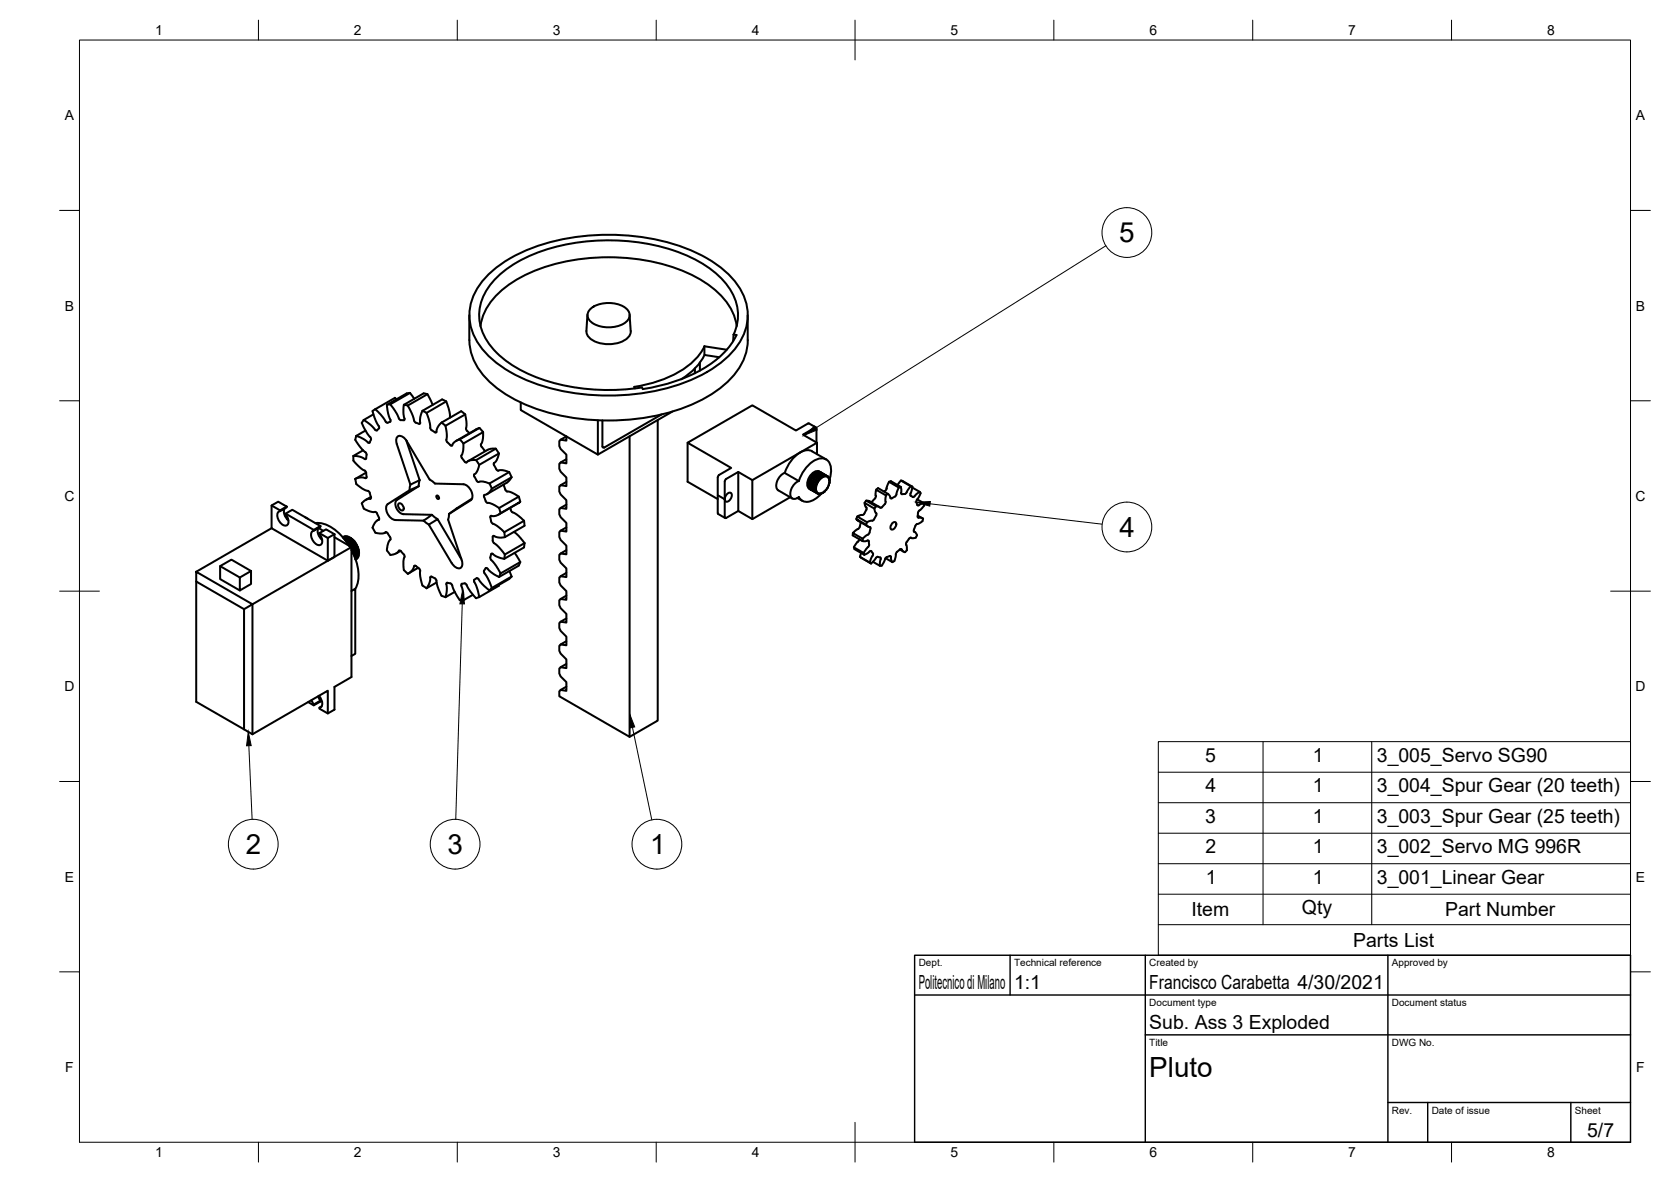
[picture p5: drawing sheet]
<svg xmlns="http://www.w3.org/2000/svg" width="420mm" height="297mm" viewBox="0 0 420 297" stroke-linecap="round" stroke-linejoin="round" font-family="sans-serif">
<!-- layer: Visible -->
<g fill="none" stroke="#000" stroke-width=".51">
<path d="M118 79.2v6.3M123 68.8a40.1 40.1 0 0 1 22.7-9.4 53.6 53.6 0 0 1 32.1 5.5 19.5 19.5 0 0 1 9.8 11.2 13 13 0 0 1-3.3 12.1 33.4 33.4 0 0 1-17 9.4 56.4 56.4 0 0 1-37.1-3.1 22.1 22.1 0 0 1-11.3-10.7 12.7 12.7 0 0 1 2.8-13.6zM147.7 79.1l-.2 4.1a3.7 3.7 0 0 0 3.4 3 7.8 7.8 0 0 0 7.2-1.6l.5-.9v-.5l-.3-4.1M148.6 77.5a7.8 7.8 0 0 1 8.9 0 2.19 2.19 0 0 1 .8 2.2 2.19 2.19 0 0 1-1.5 1.7 8 8 0 0 1-8.2-.5 2.06 2.06 0 0 1 0-3.4zM188 79.2v6.3a15.2 15.2 0 0 1-6.1 11.4 42.5 42.5 0 0 1-23.5 8.5 53.5 53.5 0 0 1-29.2-5.1 21.6 21.6 0 0 1-10.3-10.2l-.8-3.1-.1-1.5M103.1 98.7l1.1 1.5M103.1 98.7l-5 2.9M103.1 98.7l-.9 .2-4.9 2.8M107.5 99.1l1.3 2.7M107.5 99.1l-5 2.8M107.5 99l-1-.1-4.9 2.8M120.8 81.9a15.5 15.5 0 0 1 7-10.3 44.2 44.2 0 0 1 25.2-6.9 44.2 44.2 0 0 1 25.2 6.9 15.5 15.5 0 0 1 7 10.3"/>
<path d="M174.7 92.6v1.2M176 91.1v2M177.1 87v2.2l3.7 .6M177.1 87l5.6 .9M177.1 87a17.7 17.7 0 0 1-9.7 8.1l-4.6 1.5-3.3 .6 .2 .4M177.1 89.2a14.6 14.6 0 0 1-5.8 6.1M184.3 85.7l.1-1.6 .8 .1a22 22 0 0 1-10.9 9.8l-3.3 1.4-3.5 1.1-5.9 1.3M184.5 84.1a11.9 11.9 0 0 0-2.4-13.3 31.9 31.9 0 0 0-16.7-9 52.3 52.3 0 0 0-33.8 3.2 20.8 20.8 0 0 0-10.2 9.6 12.2 12.2 0 0 0 3.4 14 36 36 0 0 0 19.7 8.8 55.5 55.5 0 0 0 16.9 0l.2 .4M88.9 114.6a2.73 2.73 0 0 0 1.4 2.6l.6 .6a1.74 1.74 0 0 1 1.2 2.4l-.2-.1M88.9 114.6l1.8 .2 1.2 .6 .2-.2M89.6 109.5a1.78 1.78 0 0 0 .5 2.2l1.3 1.6a1.33 1.33 0 0 1 .7 1.9M91.3 113.2l-2.4 1.4"/>
<path d="M91.5 105.5l1.6 1.2 1.2 1.3M91.5 105.5a1.41 1.41 0 0 0 .1 2.1l1.5 2.3M91.9 108.2l-2.3 1.3 1.7 .8 1.4 1 .3-.1 .3-.7M92.1 118.8l-2.8 1.6 1.6-.4 1 .2M93.1 109.8l.2 .7M93.9 104.1l-2.4 1.4M94.4 102.8l1.3 1.3 1.1 1.4a.8 .8 0 0 0 .6 .7 .8 .8 0 0 0 .8-.3v-.4M94.4 102.8a.94 .94 0 0 0-.4 1.6l1 2.2a.81 .81 0 0 1 .3 1 .81 .81 0 0 1-.8 .5l-.2-.1M97.3 101.7l.3 2.3 .5 1.5M98.1 101.6l1.6 2.2 .6 1.4M98.1 101.6l-.8 .1M99.7 100.3l-.4-.3-4.9 2.8"/>
<path d="M100.3 105.1a1.03 1.03 0 0 0 1.4 .3v-.2M101.6 101.7l-.2 2.1 .3 1.4M101.6 101.7l.9 .2M102.2 110.7l3.3 10-2.3 1.1-3.4-10.2a1.53 1.53 0 0 1 .5-2 2.08 2.08 0 0 1 2 1.3M102.3 110.9l5.7 9.6 1.4 1 7.1 .2M102.5 101.9l1.5 3.2a1.33 1.33 0 0 0 1.4 1.4M106.2 103.2l-.5 1.7-.1 1.5-.2 .1M106.2 103.2l1.1 .5M108.5 108.1l1 .6 .2-.2M111 106.2l1 .8M111 106.2l-1 1.2-.3 1.1M111.2 100.4l-5 2.8"/>
<path d="M111.2 100.4l1 .5M112 107l.3 3a1.21 1.21 0 0 0 .8 1.7l.5 .3 .6-.8 1.4-.8M112.2 100.9l-4.9 2.9 .7 2.4 .2 1.5 .3 .4M112.2 100.9l.8 2.5 .2 1.5M115.6 110.4l.9 1M116.5 111.4l-.1 2-.4 1.1M116.5 111.4l5-2.8-.1 1.7-.2 1a.87 .87 0 0 0 .2 1.4l.6 .7M117 104.1l.3 2.2-.1 1.4M117 104.1l-5 2.9M117 104.1l-1-.8-5 2.9M117.2 107.6l.2 .7M117.4 108.3l.6 .6"/>
<path d="M119.3 119.2v.6M119.3 119.8l.4 .7a.65 .65 0 0 0 .4 .6 .65 .65 0 0 0 .7-.1l1.3 .1 1 .4M119.7 115.6l.8 1.2M120.5 107.6l-5.8 3.2M120.5 107.6l-4.9 2.8M120.6 107.5l.9 1.1M124.7 112.8l-5 2.8-1.5 .1-1 .6-1.1-1.2-.1-.6M124.7 112.8h-1.2l-.8 .2-5.1 2.9M124.7 112.8l.8 1.2M128 118.6l-1.5-.4h-.9a.62 .62 0 0 1-.9-.5l-.3-.5a.6 .6 0 0 1-.3-.6 .6 .6 0 0 1 .5-.5l.6-1.1 .2-1-4.9 2.8-.5 1.7-.7 .7M128 118.6l-4.9 2.9M128 118.6l.6 1.3"/>
<path d="M128.6 119.9l-4.9 2.9-.9 1.1-1.1 .5 .4 1.5M128.6 119.9l-1.1 1.4-5.1 2.9M130.9 101.2v1.8l19.4 11.2M142.4 115.4l-1.4 .8M158.3 109.6v75.6l-17.7-10.2v-1.3l.4-.3 1.4 .2v-2.2l-1.4-1.4-.4-.7v-1.3l.4-.3 1.4 .2v-2.2l-1.4-1.4-.4-.8v-1.2l.4-.3 1.4 .2v-2.2l-1.4-1.5-.4-.7v-1.2l.4-.4 1.4 .2v-2.1l-1.4-1.5-.4-.7v-1.2l.4-.4 1.4 .2v-2.1l-1.4-1.5-.4-.7v-1.3l.4-.3 1.4 .2v-2.2l-1.4-1.4-.4-.7v-1.3l.4-.3 1.4 .2v-2.2l-1.4-1.4-.4-.8v-1.2l.4-.3 1.4 .2v-2.2l-1.4-1.4-.4-.8v-1.2l.4-.4 1.4 .3v-2.2l-1.4-1.4-.4-.8v-1.2l.4-.4 1.4 .3v-2.2l-1.4-1.5-.4-.7v-1.2l.4-.4 1.4 .2v-2.2l-1.4-1.4-.4-.7v-1.2l.4-.4 1.4 .2v-1l-1.4 .8M165.4 105.5v75.6l-7.1 4.1M166.3 104.2l-14.6 8.3-.2-.3v-6.6M169.1 103.4l-18.8 10.8v-8.6M172.9 111.3v9.8l7.6 4.3M180.8 119.3l-.3 .7v8.9l.1 .3 1.7 1M185.6 118.6v9.8M197.3 118.9l3.6 2"/>
<path d="M204 119.8l1.8 1M204.1 119.8l.1-.3 1.8 1.1M204.2 119.5l-.2 .3M204.4 119.3l1.8 1.1M204.4 119.3l.2-.2-.1 .3M204.6 119.1l1.8 1M204.8 119l1.8 1M204.9 107.5l-3 1.7 3.5 2.1-16.2 9.4-3.6-2.1-3 1.8-.4 .6M204.9 107.5h.3l.1 .2v3.5M205.1 118.8l1.8 1M205.1 118.8l-.3 .1M205.1 118.8l-.1 .2"/>
<path d="M205.2 107.4l-1.9-1-3.2 1.8-10.9-6.3-16.3 9.4 11 6.3-3.1 1.7M205.4 111.3v2.8M205.5 118.6l-.2 .1 1.8 1M205.5 118.6l1.8 1M205.5 118.6l-.1 .2M205.9 118.6l1.8 1M205.9 118.5l-.2 .1 1.8 1M205.9 118.6v.1M206.1 118.6l1.8 1M206.1 118.6h.2M206.3 118.7l1.8 1M206.3 118.7h.1"/>
<path d="M206.6 120l-.2 .1M206.9 119.8l-.3 .2M207.1 119.7l-.2 .1M207.3 119.6l-.1 .2-.1-.1M207.5 119.6h-.2M207.5 119.6l.1 .2 .3-.2M207.7 115.5l-3.5-2.1a3.7 3.7 0 0 0-4.2 1.2l-1.6 1.9-1.1 2.3a3.4 3.4 0 0 0-1.9 4.2l3.8 2.3M207.9 119.6v.2l.2-.1M208.1 119.7l.1 .3 .3 .1-.1 .2h.1M208.1 119.7l-2.1-1.2a2.21 2.21 0 0 0-2.5 1.4 2.08 2.08 0 0 0 .3 3.1M208.2 119.8l.1 .1M68.3 132.7l-19 11"/>
<path d="M68.3 127l2.1 1.3M70.4 128.3l1.7-1v.2l-1.7 1zM70.4 128.5a1.25 1.25 0 0 0-.5 1.9l.5 .9a1.14 1.14 0 0 0 1 .8 1.14 1.14 0 0 0 1.1-.6l-.1-1.3-.6-.9M71.6 127.8a2.63 2.63 0 0 0 .9 3M71.8 129.3v-.2l1.7-1 7.1 4.1M71.8 129.1l7.1 4.1M72.1 127.3l-2.1-1.2-1.7 .9v5.7l14.1 8.2M72.4 130.4l-.2 .1M76.7 129.9l.7 .5M78.9 133.2l1.7-1v.2l-1.7 1zM78.9 133.4a1.25 1.25 0 0 0-.5 1.9l.5 .9a1.14 1.14 0 0 0 1 .8 1.14 1.14 0 0 0 1.1-.6v-.8l-.7-1.6 1.7-1 2.1 1.2M79.3 131.5a8 8 0 0 1 6.3 2.9l2.2 2.7 1.4-.8"/>
<path d="M80 132.7a2.63 2.63 0 0 0 1 3M80.1 132.7l1.2 .7M80.3 134l2.1 1.2M82.4 135.2l1.7-1v5.8l-1.7 .9zM84.1 135l4.3 2.5-24.9 14.4v32.6M86.7 134.8l-.5 .3 .3-.2M87 136l1.3-.8zM87 134.8l-.1-.1-.6 .4M87.3 134.9l-.1-.2-.8 .5M87.6 135l-.2-.2-.9 .6M87.9 135.1l-.2-.2-1.1 .6M88.2 135.3l-.2-.2-1.2 .6"/>
<path d="M88.3 135.2l.1 .3M88.4 137.5v32.6l-4.3 2.5v5.7l-1.7 1-2.1-1.2v-.3l.5-.2M88.4 138.2a11.8 11.8 0 0 1 1.3 9l-.4 .8M88.4 135.5h.2l-1.4 .8M88.4 135.5l-1.3 .7M88.6 135.5l.1 .2M88.7 135.7h.2l-1.5 .9M88.7 135.7l-1.4 .8M88.9 135.7v.3M88.9 136h.2l-1.5 .9M88.9 136l-1.4 .8M89.1 136l.1 .3"/>
<path d="M89.2 136.3h.2l-1.5 .9M89.3 120.3l.1 .4a2.47 2.47 0 0 0 1.5 2l1.6 .7M89.4 136.6l.2 .1-1.3 .7M89.4 136.6l-1.3 .7M89.4 136.3v.3M89.6 136.9l.2 .1-1.4 .8M89.6 136.9l-1.2 .7M89.6 136.7v.2M89.7 137.2l.3 .2-1.6 .9M89.7 137.2l-1.3 .8M89.8 137l-.1 .2M89.9 137.6l.2 .2-1.5 .8"/>
<path d="M89.9 137.6l-1.4 .8M90 137.4l-.1 .2M90 137.9l.2 .2-1.4 .9M90 137.9l-1.4 .8M90 139.9l.1 .1-.7 .4M90.1 138.3l.2 .2-1.4 .8 1.2-.7M90.1 138.3l-1.3 .7M90.1 137.8l-.1 .1M90.1 139.6l.1 .2-.9 .5M90.1 138.6l.2 .2-1.3 .8M90.1 139.3l.2 .2-1.1 .6M90.1 138.9l.2 .3-1.2 .7"/>
<path d="M90.2 138.1l-.1 .2M90.3 138.5l-.2 .1M92.5 123.4l.5 .5 .3 1.3-.2 .2M93.1 125.4l-1.1 .2-.9 .8a2.2 2.2 0 0 0 2 2.2h1.2M93.2 124.9l-1.3 .7M93.7 132.6l.7 1.3M94.3 128.6l.5 .4M94.4 133.9l1.1 .2 1.1-.1a.55 .55 0 0 1 .6-.2 .55 .55 0 0 1 .4 .4l.5 .8M94.8 129l.4 .8a.57 .57 0 0 1 .1 .6 .57 .57 0 0 1-.5 .4l-.7 .8-.4 1M95.3 130.5l-.4 .3M97 133.7l-.3 .2M97.3 138.3l.4 .6a.94 .94 0 0 0 1.4 .4l.8-.4 .4-.5"/>
<path d="M98.1 135l.1 .6M98.1 135.6l-.5 .8-.3 1.9M100.3 126.5a1.16 1.16 0 0 1 1 1.7 1.16 1.16 0 0 1-1-1.7zM100.3 138.4l.3-.1 .5 .6a1.15 1.15 0 0 1 .4 1.7l-.1 1.4a1.81 1.81 0 0 0 1.2 2.1l.9-.6 .6-1.2M100.7 138.4l-1 .6M103.2 121.8l-.2 1.4M105.3 122.2l-5.5 3.5a2.4 2.4 0 0 0 1.2 3.4l7.6 .3M105.3 122.2l-2.3 1-5.5 3.5a2.61 2.61 0 0 0 .8 3.5l1.1 .5 7.1 .1M105.5 120.7l-.2 1.5M106.5 130.8l1.3 1M108.6 129.4l1.4 1.1M108.6 129.4l-2.1 1.4"/>
<path d="M109.8 124.6l.4 .1 .2 .6-.5-.1zM112.7 130.6l3.4 10.2a1.23 1.23 0 0 1 .2 1.3 1.23 1.23 0 0 1-1.1 .7 2.76 2.76 0 0 1-1.6-1.3l-5.8-9.6 2.2-1.4 5.8 9.7M112.9 129.2l-.2 1.4M116.5 121.7a3 3 0 0 1 2.1 3.7l-5.7 3.8M118.7 125.3l-5.8 3.9M122.1 125.9l.3 .4 1.4 .4 1.7 1M123.1 121.5l.6 1.3M123.5 139.3l-.2 .8M123.5 139.3l.2-.2 1.4 .9 1.7 .4M125.4 129.3l5.4-3.2-5.8 3.4-.8 .2-.8-.1 .1 1.4 .4 .6M125.5 127.6l.4 1.4M126.6 121.8l.1 .2"/>
<path d="M126.7 122l.4 1M126.8 133.7l.1 1.3M126.9 135l-1.4 .1-1.5-.4a1.81 1.81 0 0 0 1.1 2.4l1.8 2.2 5-2.8M126.9 139.3l-.1 1.1M127.1 123.1l.2 .4 1.5 .3 1.7 1-5 2.9M128.3 127.6a1.5 1.5 0 0 0 1.3 1.5l2.2 1.8M129.2 133.7l1.2 1 1.5 1.8M129.4 138.9l1.4 2.4M130.5 124.8l.3 1.3M131.8 130.9l-5 2.8-1.8-1.5-1.1-.6M131.8 130.9l.1 1.2-5 2.9M131.9 136.5l-.1 1.1-5 2.8"/>
<path d="M142.4 121.1l-1.4 .8M142.4 126.8l-1.4 .8M142.4 132.5l-1.4 .9M142.4 138.2l-1.4 .9M180.5 124.4l1.7 1.1M182.2 121v9M182.8 124.1a.65 .65 0 0 1 1.1 0 1.54 1.54 0 0 1-1.4 1.9 1.41 1.41 0 0 1 .3-1.9zM189.2 120.7v9.8M198.7 125l-9.5 5.5-3.6-2.1-3 1.8-.3-.1-.1-.1M200.5 125.1l1.2 .7M200.8 120.9a3.4 3.4 0 0 0-1.8 4.2 1.26 1.26 0 0 0 1.9-.2 2.55 2.55 0 0 0 4 .6l1.6-1.4M203.3 121.7v.3"/>
<path d="M203.3 121.7l1.9 1-.1 .5-1.8-1 .1 .3M203.3 122l1.8 1M203.4 121.2l-.1 .3M203.4 122.5l1.8 1.2M203.4 121.2l1.8 1M203.4 121.8l-.1 .2M203.5 122.3l-.1 .2M203.5 121.2l-.2 .3 1.8 1M203.6 122.8l1.8 1M203.6 120.6l-.1 .3M203.6 122.8l-.1-.2 1.7 1.1M203.6 122.7v.1"/>
<path d="M203.7 122.9l.2 .1M203.7 122.9l1.9 1.2M203.9 120l-.2 .3M203.9 120l1.7 1.1 .2-.3M203.9 120l-.2 .4 1.8 1M205.1 122.5v.3M205.1 123.2h.2l-.1 .3M205.2 122.2l-.1 .3M205.2 121.9v.3M205.3 123.6h.1v.2M205.4 121.6l-1.8-1-.1 .3 1.7 1M205.4 123.8l.3 .1-.1 .2"/>
<path d="M205.4 121.6l-.2 .3M205.5 121.4l-.1 .2M205.6 124.1l.4-.1v.1M205.7 121.1l-.2 .3M205.8 124.1h.2M206 120.6l-.2 .2M206.2 120.4l-.2 .2M206.3 124l.1 .1M206.4 124.1l-.1-.1-.3 .2M206.4 120.1l-.2 .3M206.7 123.8l.2 .1M206.9 123.9l-.5 .2"/>
<path d="M207.2 123.5l.1 .1M207.3 123.6l-.4 .3M207.7 123.1l-.4 .5M208 122.6h.1M208.1 122.6l-.5 .5M208.2 122.4h.1M208.2 122.4l-.1 .3M208.4 120.2l.1 .1M208.4 121.8h.1M208.5 121.8l-.3 .6M208.5 120.7h.1M208.5 121.2l.1 .1"/>
<path d="M208.5 120.7l.1-.2v.8M208.5 120.3l.1 .2a4.2 4.2 0 0 0-.8-5 4 4 0 0 0-4.6 1.4l-1.4 1.9-.9 2.1M208.6 121.3l-.2 .5M214.5 133.9l-.1 .6 2.5 1.5M214.7 137.5l.2 .5 2.4 1.4M215.6 129.8l-.3 .6M215.8 132.9l-1.4 1 2.5 1.5 1.3-1M216.1 135.5l-1.4 2 2.5 1.5 1.2-1.7 .1-.5M216.2 139.9l2.8 1.7M216.4 131.2l-.2 1.2-.4 .5M216.5 139l-.3 .9 2.5 1.5M216.9 136h.7l.7-.2 .2 1.1"/>
<path d="M216.9 135.4v.6M217.2 139l.1 .4M217.8 125.8l-.4 .6M217.8 128.1l-.6 1.2-.3 .1M218 131.2l-.2 .6M218.3 132.3l-2.5-1.4-.5-.5 3.1 2 .4 .1-.2 1.3-.4 .6M219.1 126.2l.2-.2a1.75 1.75 0 0 0 .9-1.5l.1-1.4 2.5 1.4-.1 1.8-.2 .4M219.1 138.5l.4 .6M219.1 138.5h-.3l-1.5 .9M219.5 139.1v.3l-.8 2M219.9 127.8l.3 1a.55 .55 0 0 1 0 1 1.72 1.72 0 0 1-1.6 1.2l-.6 .2-2.5-1.4 1.3-.4M219.9 127.8l-2.5-1.4 .2 .8 .3 .5-.1 .4"/>
<path d="M220.3 127.2l-.4 .6M220.3 127.2l.5 .1 .5 .3M220.3 127.2l-2.5-1.4 .8 .1 2.5 1.5M220.3 123l.5-.3 2.4 1.4M222.5 126.7l-.9 .9h-.3M222.6 123.3l-.3 .2M223.2 124.1l.5 .5 .2 .6a1.99 1.99 0 0 0 1.5-1M223.2 124.1l-.4 .4M224 120.9l2.5 1.5M224 120.9l-.5 .2M224.3 131.5l.9-.3a1.21 1.21 0 0 1-1.1 1.8 1.05 1.05 0 0 1 .2-1.5zM225.7 121.9l.8-1.1 2.5 1.4"/>
<path d="M226 122.5l-.6 1.7M226 122.5l-2.5-1.4-.6 1.9-.3 .3M226.3 138.1l.9 .5M226.5 122.3l-.5 .2M226.5 122.4l.1 1.4M226.5 120.8l2.9 1.5-.5 1.7M227.6 138.8l-.6-.3-.4-.5a2.42 2.42 0 0 0-1.5 2.2l-.2 .8M228 136.2l-.2 .5 .2 1.6M228 123.7a1.05 1.05 0 0 1-1.4 .3v-.2M228 138.3l-.4 .5M229 124v.5M229 122.2l.4 .1"/>
<path d="M229 122.2l-1 1.5M229 135.1l.2 .1M229.4 122.5l1.8 1.1M229.8 133.5l.2 .2M229.8 133.1l.1 .5M229.9 133.6l.3 .2a.79 .79 0 0 1 .3 .8 .79 .79 0 0 1-.7 .6h-.6a.5 .5 0 0 0-.5 0 .5 .5 0 0 0-.3 .4l-.5 .7M230.6 125.5l1.7 1M230.8 129.6l1.2 .7M231.2 123.6l.3 .3M231.2 123.6l-1 .8a.66 .66 0 0 1-.6 .5 .66 .66 0 0 1-.6-.4v.1M231.5 123.9l-.5 1.1a1.45 1.45 0 0 0-.1 2h.1M232.1 130.3a1.78 1.78 0 0 1-1.5 1.4l-.3 .2-.5 1.2"/>
<path d="M232.3 126.5l.1 .5M232.3 126.5l-1.3 .5M232.4 127l-.6 .8a2.19 2.19 0 0 0-.9 2.3h.7l.5 .3M49.3 146.1v30.3l14.2 8.1M49.3 143.7l14.2 8.2-2.1 1.2-12.1-7zM55.4 142.3l4.9 2.8M60.3 145.1l2.8-1.6v3.3l-2.8 1.6zM61.4 153.1v30.2M63.1 143.5l-4.9-2.9-2.8 1.7v3.2l4.9 2.9M88.4 148.5l.9-.5v16.3l-.9 .6M89.6 140.5l-.2 .1M89.8 140.3l-.4 .3"/>
<path d="M89.9 140.1l-.5 .5M104.5 142.2a1.61 1.61 0 0 1 1.1 1.7l.3 1.9a2 2 0 0 0 1.3 2M104.5 142.2l-.4 .1M105.1 142.7l-2.5 1.5M109.8 146.4l-2.5 1.4 .7-1.5 .2-1.3a1.5 1.5 0 0 1 1.7 1.7l.6 1.9a1.61 1.61 0 0 0 1.5 1.5M112.2 146.8l.2 1.5-.4 1.8M112.2 146.8v-.2a1.18 1.18 0 0 1 1.7 1.2l1 2a1.32 1.32 0 0 0 1.6 1M114.3 148.7l-2.3 1.4M115.8 140.2l.2 .2M116 147.2l.4 1.6 .1 2 2.4-1.3M116.1 146.7a1.24 1.24 0 0 1 1.6 1.1l2 2.6M116.1 146.7l-.1 .5"/>
<path d="M119.3 145.7l-.1 .3 .9 2.1 .4 2M119.8 145.3l-.5 .4M119.8 145.3l.5 .3M120.3 145.6l.9 1.1 1.9 1.7M120.5 150l-.8 .3M121.7 143.4l.1 .6M121.8 144l.9 1.4 1 2.4M122.1 142.8l-.4 .6M123.3 140.1l.1 .4 1.3 1.6 1.2 2 4.9-2.8M123.7 147.7l-.6 .6M125.4 147v.2l-4.9 2.9M125.9 144.1l-.4 .9"/>
<path d="M128 145.5l-4.9 2.9M128.1 143.5l.5 1.4M128.6 144.9l-.6 .6M128.6 144.9l-4.9 2.9M130.8 141.2l-.3 .9-5 2.9-1.9-1.1-1.2-1.2-.3 .1M142.4 144l-1.4 .8M142.4 149.7l-1.4 .8M142.4 155.4l-1.4 .8M218.7 141.4l.3 .2M221.4 140.6l-.2 1.6-1.7-1M221.4 140.6l.1-.3a.87 .87 0 0 0-.9-.3 .87 .87 0 0 0-.7 .7l-.9 .9M221.7 142.2h-.5"/>
<path d="M222.5 140.5l-.8 1.7M222.6 140.5a1.4 1.4 0 0 1 1.4-.7l.1 .8 .3 .7M222.7 140.3l1.7 1M224.9 141l-.5 .3M78.3 175.9l.6 1.1M80 175l.6 1.1M80.2 174.9a2.19 2.19 0 0 1 .4 2.8l-.3 .1M80.6 176.1v.2l-1.7 1-1.4-.9M80.6 176.1l-1.7 .9v.3M82.4 179.3v-5.7l-18.9 10.9M142.4 161.1l-1.4 .9M142.4 166.8l-1.4 .9"/>
<path d="M142.4 172.6l-1.4 .8"/>
</g>
<!-- layer: Border -->
<g fill="none" stroke="#000" stroke-width=".25">
<path d="M20 10.1h390v276.9h-390zM65 5.1v5M115 5.1v5M165 5.1v5M215 5.1v10M265 5.1v5M315 5.1v5M365 5.1v5M15 52.9h5M410 52.9h5M15 100.7h5M410 100.7h5"/>
<path d="M15 148.6h10M405 148.6h10M15 196.4h5M410 196.4h5M15 244.2h5M410 244.2h5M65 287v5M115 287v5M165 287v5M215 282.1v9.9M265 287v5M315 287v5"/>
<path d="M365 287v5"/>
</g>
<!-- layer: TitleBlock -->
<path d="M230 240.1h180v46.9h-180zM230 250h180M254 240.1v9.9M288 240.1v46.9M349 240.1v46.9M288 260.1h122M349 277.1h61M359 277.1v9.9M395 277.1v9.9" fill="none" stroke="#000" stroke-width=".36"/>
<!-- layer: BOM -->
<g fill="none" stroke="#000" stroke-width=".25">
<path d="M278 61.8l-72.8 45.7M233.8 126.6l43.3 5.1M116.2 151.8l-1.6 54.1M62.6 187.4l.8 18.5M159 182.8l4.9 23.2M291.3 186.4h118.7v53.7h-118.7zM291.3 194.1h118.7M317.6 186.4v46M344.9 186.4v46M291.3 217.1h118.7M291.3 209.4h118.7M291.3 201.7h118.7"/>
<path d="M291.3 232.4h118.7M291.3 224.7h118.7"/>
<circle cx="283.3" cy="58.4" r="6.3"/>
<circle cx="283.3" cy="132.4" r="6.3"/>
<circle cx="63.7" cy="212.2" r="6.3"/>
<circle cx="114.4" cy="212.2" r="6.3"/>
<circle cx="165.2" cy="212.2" r="6.3"/>
</g>
<path d="M202.2 109.4l2.7-2.4 .6 1zM230.4 126.2l3.5-.2-.1 1.2zM116.3 148.3l.5 3.5h-1.2zM62.4 183.9l.8 3.5h-1.2zM158.3 179.4l1.3 3.3-1.1 .2z" fill="#000" stroke="#000" stroke-width=".25"/>
<g font-size="7">
<text x="281.4" y="60.9">5</text>
<text x="281.5" y="134.9">4</text>
<text x="61.8" y="214.7">2</text>
<text x="112.5" y="214.6">3</text>
<text x="163.5" y="214.7">1</text>
<text x="289" y="270.6">Pluto</text>
</g>
<g font-size="4.9">
<text x="303.1" y="191.4">5</text>
<text x="330.1" y="191.4">1</text>
<text x="346.2" y="191.4">3_005_Servo SG90</text>
<text x="303.1" y="199.1">4</text>
<text x="330.1" y="199.1">1</text>
<text x="346.2" y="199.1">3_004_Spur Gear (20 teeth)</text>
<text x="303.1" y="206.7">3</text>
<text x="330.1" y="206.7">1</text>
<text x="346.2" y="206.8">3_003_Spur Gear (25 teeth)</text>
<text x="303.1" y="214.4">2</text>
<text x="330.1" y="214.4">1</text>
<text x="346.2" y="214.4">3_002_Servo MG 996R</text>
<text x="303.2" y="222.1">1</text>
<text x="330.1" y="222.1">1</text>
<text x="346.2" y="222.1">3_001_Linear Gear</text>
<text x="299.6" y="230.3">Item</text>
<text x="327.4" y="229.8">Qty</text>
<text x="363.4" y="230.3">Part Number</text>
<text x="340.3" y="237.9">Parts List</text>
<text x="231" y="248.5">Politecnico di Milano</text>
<text x="255" y="248.5">1:1</text>
<text x="289" y="248.5">Francisco Carabetta 4/30/2021</text>
<text x="289" y="258.6">Sub. Ass 3 Exploded</text>
<text x="399.1" y="285.7">5/7</text>
</g>
<g font-size="3.5">
<text x="39" y="8.8">1</text>
<text x="89" y="8.8">2</text>
<text x="139" y="8.8">3</text>
<text x="189" y="8.8">4</text>
<text x="239" y="8.8">5</text>
<text x="289" y="8.8">6</text>
<text x="339" y="8.8">7</text>
<text x="389" y="8.8">8</text>
<text x="16.3" y="30.2">A</text>
<text x="411.3" y="30.2">A</text>
<text x="16.3" y="78">B</text>
<text x="411.3" y="78">B</text>
<text x="16.2" y="125.9">C</text>
<text x="411.2" y="125.9">C</text>
<text x="16.2" y="173.7">D</text>
<text x="411.2" y="173.7">D</text>
<text x="16.3" y="221.6">E</text>
<text x="411.3" y="221.6">E</text>
<text x="16.4" y="269.4">F</text>
<text x="411.4" y="269.4">F</text>
<text x="39" y="290.8">1</text>
<text x="89" y="290.8">2</text>
<text x="139" y="290.8">3</text>
<text x="189" y="290.8">4</text>
<text x="239" y="290.8">5</text>
<text x="289" y="290.8">6</text>
<text x="339" y="290.8">7</text>
<text x="389" y="290.8">8</text>
</g>
<g font-size="2.5">
<text x="231" y="242.9">Dept.</text>
<text x="255" y="242.9">Technical reference</text>
<text x="289" y="242.9">Created by</text>
<text x="350" y="242.9">Approved by</text>
<text x="289" y="252.8">Document type</text>
<text x="350" y="252.8">Document status</text>
<text x="289" y="262.9">Title</text>
<text x="350" y="262.9">DWG No.</text>
<text x="350" y="279.9">Rev.</text>
<text x="360" y="279.9">Date of issue</text>
<text x="396" y="279.9">Sheet</text>
</g>
</svg>
